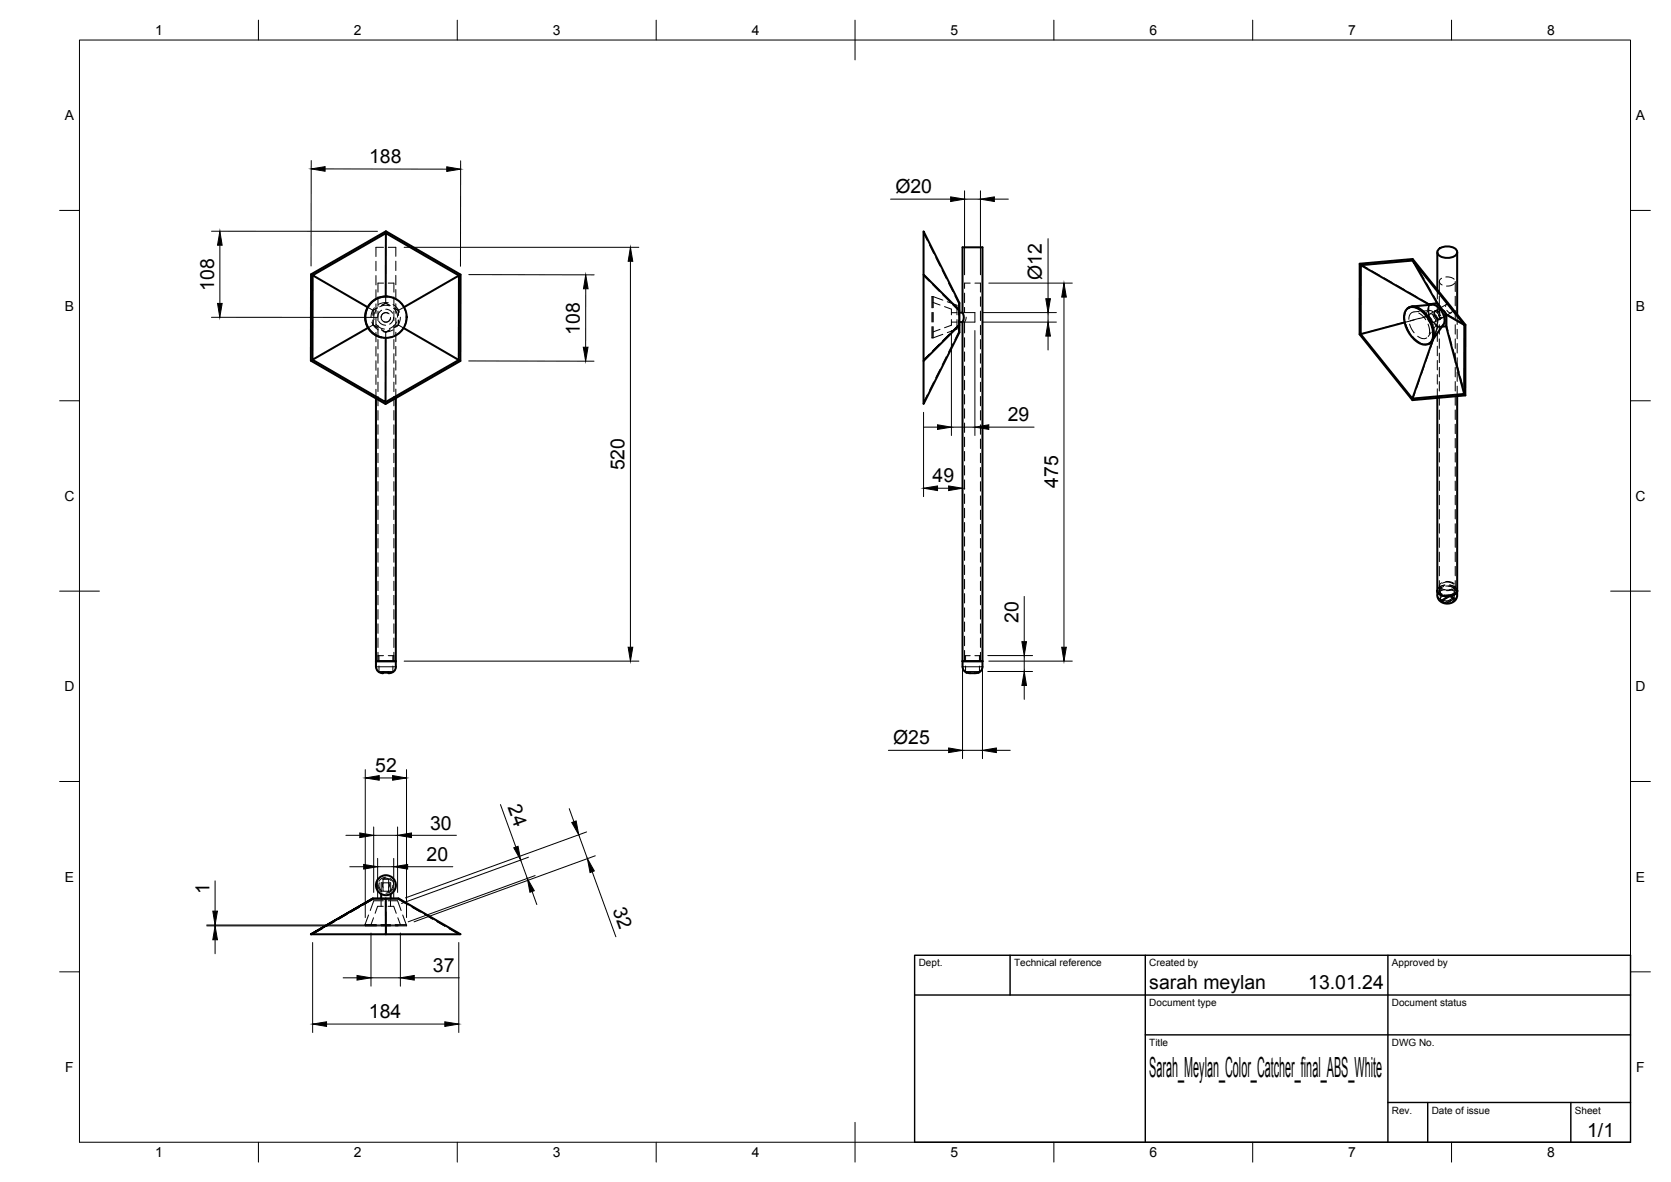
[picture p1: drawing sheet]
<svg xmlns="http://www.w3.org/2000/svg" width="420mm" height="297mm" viewBox="0 0 420 297" stroke-linecap="round" stroke-linejoin="round" font-family="sans-serif">
<!-- layer: Hidden -->
<g fill="none" stroke="#000" stroke-width=".25">
<path d="M97 58.1v.5M232.2 58.6l1 1.9M78.2 68.9l.4 .3M92.4 77.2l1.4 .8M93.8 78v1.2M94.1 77.4l-.6 1.2-.2 1.1M94.5 65.7v2.3M94.5 69.2v2.4M94.5 72.8v2.4M94.5 76.4v2.4M94.5 80v2.3M94.6 78l-.6 1.2v1.2"/>
<path d="M94.9 77.4l-1.1 .6v1.2M94.9 77.4l-1.1 .6M95 74.6v2.4M95 78.2v2.4M95.9 76.8l1.1-.7 1.1 .7M96 78l-.7 .6-.3 1.1M96.4 71.1h-1.4v2.3M96.4 62.2h-1.9v2.3M97 77.7l1 .3 .7 .7M97 74.5v1.7M97 76.2l-1.1 .6M97 76.2l1 .6"/>
<path d="M97.5 74.6l1.2 .2 1.1 .6M97.6 78.7a1.18 1.18 0 0 0-1.8 1.1M97.6 71.1h1.4v2.3M97.6 62.2h1.9v2.2M97.6 76.1h-1.4l-1.1 .4M97.8 78.9a1.2 1.2 0 0 0-1.8 .2 1.2 1.2 0 0 0 .6 1.8 1.2 1.2 0 0 0 1.6-.9M97.9 76.9l-1.2-.2-1.2 .4M98.2 79.8a1.17 1.17 0 0 1-1.8 1M98.8 76.5l1.2 1.1 .4 .9M99 79.7l-.2 .9-.8 .9M99 77.5l.8 1.2 .2 1M99 74.6v2.4"/>
<path d="M99 78.2v2.4M99.1 77.4l1 .6M99.1 77.4l1.1 .6v1.2M99.5 65.6v2.4M99.5 69.2v2.4M99.5 72.8v2.3M99.5 76.3v2.4M99.5 79.9v2.4M100.1 78v1.2M100.7 79.7l-.2 1.1-.7 1.3M100.7 76.1l.9 1.2 .3 .8M101.6 77.2l-1.5 .8"/>
<path d="M102.1 79.3v1.2l-.3 1.1M115.8 69l-.4 .2M232.2 69.2l1.5 1.4-1.5-1.4M232.2 68.9l1.6 1.6M233.7 61.5l1.1 2.2M234.3 78.5v2.4M234.3 77.4v-2.9h.2v2.9M234.5 78.5v2.4M234.5 71.5l1.7 1.7M234.6 78.5v2.4M234.6 71.4l1.7 1.6M234.6 76l1.8 .7"/>
<path d="M235.3 64.7l1.1 2.2M236.9 67.9l1.1 2.1M237.1 75.4l-2.5-.9v2.8M237.2 73.9l1.6 1.7M237.5 77.1l1.7 .6v1.4M238.2 75.8l2.4 .9v2.4M238.5 71.1l1.1 2.1M238.7 75.7l-1.7-1.7 1.7 1.7M239.2 78.6h1.4M239.7 76.4l1.5 1.6M240.1 74.3l.9 1.9v1.8l-1.4-1.4 1.4 1.4v1.2M241 78.6v2.3"/>
<path d="M241 79h.2M242.5 78.6h.1M242.5 78.6h2.6v2.3h-2.6M242.5 73.7v2.4M242.5 77.2v1.4M242.9 79.7l-.4 1.2M243.9 71.1h-1.4v1.4M245.1 71.1h1.4v2.3M246.5 74.6v2.4M246.5 78.2v2.4M341.9 66.3l2 1.1M344.9 68l2.1 1.2"/>
<path d="M348 69.8l2.1 1.2M351.1 71.6l2.1 1.2M353.9 77.6l-.6 1.1v1.6M354.2 73.4l2.1 1.2M354.2 77.3l-.7 .9-.3 1.1M355.2 65.1l1.1 1.9M356.7 78.7l.7 .4 1.1 1.3M356.9 78.3a2.42 2.42 0 0 0-2.2 .5l-.3 .6-.2 .8M356.9 68l1.2 2.1M356.9 80l-2.3 .6M357.3 75.2l2 1.1M358.7 71.1l1.2 2.1"/>
<path d="M359.1 79.1l.5 1.1 .7 .9M359.2 76.7v2.7M359.3 79.4l.7 .9M359.3 79.4l-1.3 .3M359.3 79.4a.57 .57 0 0 1 .4-.6 .57 .57 0 0 1 .7 .4l.3 .3M359.4 78l-1.3 .2M360 76.6l-.7 .4-.3 .9M360.2 78.3a.89 .89 0 0 0-1-.2 .89 .89 0 0 0-.5 .9M360.3 78.9v.1a1.68 1.68 0 0 0 1.1 1.4M360.4 74.2l1.1 1.9M360.5 78.3l-1 .6M360.7 78.2a.89 .89 0 0 1 1.2 .5"/>
<path d="M360.7 78.2a1.4 1.4 0 0 0 .5 1.8M360.8 78.2a1.35 1.35 0 0 0 .6 1.7M360.8 78.2a.89 .89 0 0 1 1.2 .4M360.9 78.1a.86 .86 0 0 1 1.2 .5M360.9 78.1a1.4 1.4 0 0 0 .5 1.8M360.9 78.3a1.74 1.74 0 0 1 1.1 1.5M360.9 78.1l-.1 .1M360.9 78.1l-.2 .1M361 79.1a2.34 2.34 0 0 1 .4 2.1M361.4 72.8v2.3M361.4 76.3v2.4M361.4 79.9v2.3"/>
<path d="M361.5 76.1l-2.2 .2v3.1M361.5 76.1l.8 1M361.6 77.7l-.6 .4M361.9 70.7v2.6M361.9 74.5v2.3M361.9 78v2.4M361.9 77.9l.3 1.5M362.3 79.8a.56 .56 0 0 1-.5 .5 .56 .56 0 0 1-.6-.3M362.3 79.8a.56 .56 0 0 1-.4 .5 .56 .56 0 0 1-.6-.3h-.1M362.4 79.7a.56 .56 0 0 1-.4 .5 .56 .56 0 0 1-.6-.3M362.5 78l-.8-.3-.2 .5M362.5 69.9a.88 .88 0 0 0-.6 .9 .88 .88 0 0 0 .7 .8"/>
<path d="M362.6 77.6l1 1.1v.4l-.3 .4M362.8 79.8l-.6 .4M363 78l.8 1M363.2 79l-.1 .6-.5 .3-.5-.2-.4-.5M363.5 77a.58 .58 0 0 1 .4-.6 .58 .58 0 0 1 .7 .4l.2 .3M363.5 69.6l1.4 .2 .7 .4M363.7 76.5l-1.7 1M363.8 78a.76 .76 0 0 0 .6 .6 .76 .76 0 0 0 .7-.3l.1-.3M363.8 79v3l-2.3 .2M363.8 79l1.8 1M364.9 78.6l-1.7 1M365.7 71.2a2.42 2.42 0 0 1-2 .7"/>
<path d="M365.9 70.7v2.6M365.9 74.5v2.3M365.9 78v2.4M366.4 79.1v2.5M78.6 90.4l-.4 .2M93.5 80.9l.8 1.3 .8 .7M93.8 80.4v1.3l1.1 .6M93.8 81.6l1.1 .7M93.8 81.6l-1.3 .8M93.8 80.4v1.2M94.5 83.5v2.4M94.5 87.1v2.4"/>
<path d="M94.5 90.7v2.4M94.5 94.2v2.4M94.5 97.8v2.3M94.6 81.5l1.2 1 .9 .2M95 81.8v2.3M95 85.3v2.4M95 88.9v2.4M95 92.5v2.4M95 96v2.4M95 99.6v2.4M95.2 80.7l.9 .9 .9 .1M95.9 82.9l1.1 .6 1.1-.6"/>
<path d="M95.9 82.9l1.1 .6M97 83.5v1.4M98 82.9l-1 .6M98.4 84.7l-1.2 .2-1.3-.1M98.8 82.9l-1 .4h-1.5M99 81.8v2.3M99 85.3v2.4M99 88.9v2.4M99 92.5v2.4M99 96v2.4M99 99.6v2.4M99.5 83.5v2.4"/>
<path d="M99.5 87v2.4M99.5 90.6v2.4M99.5 94.2v2.4M99.5 97.8v2.2M99.7 80.9l-.7 1-1.1 .7M100.1 81.6l1.4 .8M100.1 81.6l-1 .7M100.1 80.4v1.2M100.2 80.4v1.3l-1.1 .6M101.2 82.7l-1 1.1-.7 .5M115.4 90.5l.4 .2M233.2 99.2l-1 1.9"/>
<path d="M233.7 89l-1.5 1.5M233.7 89l-1.5 1.4M233.8 89.1l-1.6 1.5M234.3 82.1v2.8h.2v-2.8M234.6 82.1v2.8l2.5-.9M234.8 96l-1.1 2.1M236.2 86.5l-1.7 1.7M236.3 86.6l-1.7 1.7M236.4 92.8l-1.1 2.1M236.4 82.8l-1.8 .6M238 89.6l-1.1 2.1M238.7 84l-1.7 1.6"/>
<path d="M238.7 83.9l-1.7 1.7M238.8 84.1l-1.6 1.6M239.2 80.3v1.4l-1.7 .7M239.2 80.9h1.4M239.6 86.4l-1.1 2.1M240.6 80.3v2.4l-2.4 .9M241 81.6v1.9l-.9 1.9M241 80.9h.2M241 81.6l-1.4 1.5M241 80.4v1.2M241.2 81.7l-1.5 1.5M242.5 80.9v2.8"/>
<path d="M242.5 84.9v2.3M242.5 88.4v2.4M242.5 92v2.4M242.5 95.6v2.4M242.5 99.2v2.3M246.5 81.8v2.3M246.5 85.3v2.4M246.5 88.9v2.4M246.5 92.5v2.4M246.5 96v2.4M246.5 99.6v2.4M343.1 83.7l-1.2 .3"/>
<path d="M346.5 82.8l-2.3 .6M350 81.8l-2.3 .7M353.2 80.5l.7 2.3M353.4 80.9l-2.3 .6M353.5 81.5l1 2.2M354.4 81.5l.5 1.2 .7 .9M354.6 83.8l1.6 1.8M355.2 84.6l1.9 1.5M355.6 80.4l-2.4 .6M355.8 98.7l-.7 1.8M356.5 84.5l1.3 .6 1-.2M356.7 80.1l2.5-.7 2.2 2.8"/>
<path d="M357 95.3l-.8 2.2M357.1 86.2l1.2 .4 1.1-.3M358.1 91.9l-.7 2.3M358.9 80.1l.6 .9 1 .7M359.1 81.5l.3 1.3v1.1M359.3 88.5l-.8 2.3M359.6 80.4a.77 .77 0 0 0 .6 .5 .77 .77 0 0 0 .7-.2l.1-.3M359.9 83.5l-.8 1.1M360.2 85.5l-.2 .2M360.4 84.9a1.88 1.88 0 0 1-2.2 1.6M360.5 85.2l-.8 2.2M360.8 81.2l.7 1"/>
<path d="M361.3 81.4l-.7 1.1M361.4 82.2l-1.1 3.1M361.4 83.4v2.4M361.4 87v2.4M361.4 90.6v2.3M361.4 94.2v2.3M361.4 97.7v2.3M361.5 82.2l-.6 1.9M361.7 80.4l-1 .5M361.9 81.6v2.4M361.9 85.2v2.4M361.9 88.7v2.4"/>
<path d="M361.9 92.3v2.4M361.9 95.9v2.4M361.9 99.5v2.3M362.1 80.2h-.1M362.6 82.1l-1.2 .1M362.9 81.6l-.7 .4-.9-.2M363.8 82l.3 1.2M364.4 84.3l.6 2.3M365.4 87.8l.6 2.3M365.9 81.6v2.4M365.9 85.2v2.4M365.9 88.7v2.4"/>
<path d="M365.9 92.3v2.4M365.9 95.9v2.4M365.9 99.5v2.3M366.3 91.2l.6 2.3M366.4 82.7v2.4M366.4 86.3v2.4M366.4 89.9v2.4M366.4 93.5v2.3M366.4 97v2.5M366.6 80.6l1.9 1M367.2 94.7l.6 2.3M368.1 98.1l.3 1.3"/>
<path d="M95 103.2v2.4M95 106.8v2.3M95 110.3v2.4M95 113.9v2.4M95 117.5v2.4M96.9 101.1v.4M99 103.2v2.4M99 106.8v2.3M99 110.3v2.4M99 113.9v2.4M99 117.5v2.4M242.5 102.7v2.4"/>
<path d="M242.5 106.3v2.4M242.5 109.9v2.4M242.5 113.4v2.4M242.5 117v2.4M246.5 103.2v2.4M246.5 106.8v2.3M246.5 110.3v2.4M246.5 113.9v2.4M246.5 117.5v2.4M361.9 103v2.4M361.9 106.6v2.4M361.9 110.2v2.4"/>
<path d="M361.9 113.8v2.3M361.9 117.3v2.4M365.9 103v2.4M365.9 106.6v2.4M365.9 110.2v2.4M365.9 113.8v2.3M365.9 117.3v2.4M95 121v2.4M95 124.6v2.4M95 128.2v2.4M95 131.8v2.3M95 135.3v2.4"/>
<path d="M95 138.9v2.4M99 121v2.4M99 124.6v2.4M99 128.2v2.4M99 131.8v2.3M99 135.3v2.4M99 138.9v2.4M242.5 120.6v2.4M242.5 124.1v2.4M242.5 127.7v2.4M242.5 131.3v2.4M242.5 134.9v2.4"/>
<path d="M242.5 138.5v2.3M246.5 121v2.4M246.5 124.6v2.4M246.5 128.2v2.4M246.5 131.8v2.3M246.5 135.3v2.4M246.5 138.9v2.4M361.9 120.9v2.4M361.9 124.5v2.4M361.9 128v2.4M361.9 131.6v2.4M361.9 135.2v2.4"/>
<path d="M361.9 138.8v2.3M365.9 120.9v2.4M365.9 124.5v2.4M365.9 128v2.4M365.9 131.6v2.4M365.9 135.2v2.4M365.9 138.8v2.3M95 142.5v2.4M95 146.1v2.3M95 149.6v2.4M95 153.2v2.4M95 156.8v2.4"/>
<path d="M99 142.5v2.4M99 146.1v2.3M99 149.6v2.4M99 153.2v2.4M99 156.8v2.4M242.5 142v2.4M242.5 145.6v2.4M242.5 149.2v2.3M242.5 152.7v2.4M242.5 156.3v2.4M242.5 159.9v2.4M246.5 142.5v2.4"/>
<path d="M246.5 146.1v2.3M246.5 149.6v2.4M246.5 153.2v2.4M246.5 156.8v2.4M361.9 142.3v2.4M361.9 145.9v2.5M362.1 147.3v3.2M362.3 150.9l2.1-1.3-.2 .5-1.4 .8-.5 .1zM362.3 150.9l1 .5v.2l-1-.6M362.4 147.8a2.53 2.53 0 0 0 2.7 .2M362.5 147.6a.88 .88 0 0 0-.6 .9 .88 .88 0 0 0 .7 .8M362.5 146.5a.88 .88 0 0 0-.6 .9 .88 .88 0 0 0 .7 .8"/>
<path d="M362.7 146.6a2.57 2.57 0 0 1 2.7 .2M362.7 149.8a.85 .85 0 0 0-.5 1.1 .85 .85 0 0 0 .9 .6h.6M363 147.4a.98 .98 0 0 0-.9 .5 .98 .98 0 0 0 .1 1.1M363.3 147a1.92 1.92 0 0 0-1.9 1.4M363.5 147.3l1.4 .1 .7 .5M363.5 146.1l1.4 .2 .7 .4M364.1 149.5a1.22 1.22 0 0 1 1.5 1.4l-.5 .3M364.1 147.3a1.65 1.65 0 0 1 1.8 1.1M364.4 149.8l1 .6v-.2l-2.1 1.2M364.4 149.6l1 .6M364.5 147a1.87 1.87 0 0 1 1.9 1.4M365.3 149.2l-1 .3h-1.2"/>
<path d="M365.4 150.4l-.5 .5-1.6 .7M365.7 147.3v3.2M365.7 148.9a2.42 2.42 0 0 1-2 .7M365.7 147.7a2.6 2.6 0 0 1-2 .7M365.9 142.3v2.4M365.9 145.9v2.5M95 164.8h1.4M95 160.3v2.4M95 163.9v2.3M95.3 167.4v1.4h3.5v-1.4M95.3 164.8v1.4M96.3 168.8v.2"/>
<path d="M97.6 164.8h1.4M97.7 168.8v.2M98.8 164.8v1.4M99 160.3v2.4M99 163.9v2.3M242.5 164.8h1.4M242.5 163.5v2.7M242.8 167.4v1.4h3.5v-1.4M242.8 164.8v1.4M243 168.8l.1 .2 .9 .2M245.1 164.8h1.4M246 168.8v.2l-.9 .2"/>
<path d="M246.3 164.8v1.4M246.5 160.3v2.4M246.5 163.9v2.3M81 233.3l-2.4 1.5M81.1 233.3l-2.5 1.5M84.2 231.6l-2.1 1.2M87.2 229.8l-2 1.2M90.3 228l-2 1.2M92.7 229.9l-.9 2.5h2.8M93.8 226l-2.4 1.4M93.9 230.6l-.6 1.8M94.7 232.5h-2.9v.2h2.9"/>
<path d="M95 222.5l.4 1 .6 .7M95.4 221.9a1.73 1.73 0 0 0 .8 2.1M95.8 232.4h2.4M95.8 225.8v.2M95.8 226.4v1.4M95.8 225.8l2.4 .2M95.8 224.1v-2.2h2.4v2.2M95.8 232.7h2.4M95.8 232.5h2.4M96.1 225.8v.2M96.2 220.9a1.73 1.73 0 0 1 2.2 .4M96.3 221h1.4v3h-1.4z"/>
<path d="M96.4 227.8h-1.4l-.7 1.7M96.4 226.4h-2.4l-.9 2.4M96.7 225.8v.2M97 229.1v2.5M97 232.6l-.1 2.2M97 225.8v2.2v-2h-3.2M97 226h3.1l2.5 1.4-2.5-1.4M97 232.8v2M97 220.5l-1.1 .3-.6 .7M97.6 227.8h1.4l.6 1.7M97.6 226.4h2.4l.9 2.4M98 220.7l.8 .8 .2 .9"/>
<path d="M98.2 226.4v1.4M98.8 223.4l-.8 .8-1 .3M98.8 222.5a1.73 1.73 0 0 1-1.5 1.7M99.4 232.5h2.8v.2h-2.8M100 230.6l.7 1.8M100.2 225.8l1.1 .6M101.3 229.9l.9 2.5h-2.8M102.3 227l2.1 1.2M105.4 228.8l2.1 1.2M105.7 229.2l-2.1-1.2 2.1 1.2M106.7 229.8l2.1 1.2M108.5 230.6l2.1 1.2"/>
<path d="M109.8 231.6l2.1 1.2M111.6 232.4l2 1.2M114.7 234.2l1.1 .6M115.4 234.8l-2.5-1.5 2.5 1.5"/>
</g>
<!-- layer: Visible -->
<g fill="none" stroke="#000" stroke-width=".51">
<path d="M97 58.6l-18.4 10.6 13.8 8M78.2 68.9l18.8-10.8 18.8 10.9v21.7l-18.9 10.8-18.7-10.9zM78.6 69.2v21.2l13.9-8M97.4 74.5a5.2 5.2 0 0 0-5.5 4.4 5.2 5.2 0 0 0 4 5.9M101.6 77.2l13.8-8v21.3M115.4 69.2l-18.4-10.6v15.9M232.2 69v21.7M241.2 78l-9-9v-10.9l9 18v7.4l-9 18v-10.8l9-9M241.2 78.6h.8M242 78.6l.3 1-.3 1.3M242 78.6v-16.4h5v105.4M341.9 66.3l13.3-1.2 13.3 16.5-.1 17.8-13.3 1.1-13.2-16.5z"/>
<path d="M342.2 66.6l-.1 17.4 11.1-3M353.6 77.8a2.63 2.63 0 0 1 3.7 .3 7.3 7.3 0 0 1 2.8 7.4 2.17 2.17 0 0 1-3.4 .6 7.8 7.8 0 0 1-3.6-7.1zM353.9 77.6a2.52 2.52 0 0 1 3.3 .1 7.6 7.6 0 0 1 3.2 7.2M354.1 77.4a2.83 2.83 0 0 1 3.7 .8 7.1 7.1 0 0 1 2.4 7.3l-.9 .9M355 77l5.1-.4a3.9 3.9 0 0 1 2.8 5M355.2 65.5l-13 1.1 17 9.9 2.2-.2-6.2-10.8 13 16.2M359.2 76.5v.2M361.4 76.3l2.2 2.7 4.6 2.7v17.3M361.4 63.4v9.4M361.7 62.7a3.4 3.4 0 0 1 4.6 .3 1.57 1.57 0 0 1-1.8 1.8 3 3 0 0 1-3-1.1v-.7zM363.6 79v3M366.4 63.4v15.7"/>
<path d="M97 84.9l-.1 16.2-18.3-10.7M101.5 82.4l13.9 8.1M115.4 90.5l-18.5 10.6M241.2 80.9h.8M242 80.9v86.7M342.1 84l13 16.2 5.2-14.9M361.4 100v48.4M362.9 81.6l-2.7 3.9M363.6 82l4.6 17-13.1 1.2M363.6 82l-1 .1M366.4 99.5v48.9M94.5 100.1v67.5"/>
<path d="M99.5 100v67.6M361.4 148.4a2.21 2.21 0 0 0 2.5 1.5 2.21 2.21 0 0 0 2.5-1.5M361.4 148.4v1.5l.4 .9 .7 .5 1.2 .4 1.3-.2 .9-.6 .5-1.1v-1.4M94.5 166.2h5M94.6 167.6a1.6 1.6 0 0 0 1.5 1.5M99.5 167.6a1.58 1.58 0 0 1-1.8 1.5v-.1h-1.4v.2h-.2M242 166.2h5M247 167.6l-.4 1-.6 .4-.7 .2-2.3-.2-.8-.7-.2-.7M93.8 225.8h6.4l15.6 9h-18.8M95.8 224.6v1.2M97 225.8v9h-18.8l15.6-9-15.6 9M98.2 224.6v1.2"/>
<circle cx="97.1" cy="79.7" r="5.2"/>
<circle cx="97" cy="222.5" r="2.51"/>
</g>
<!-- layer: Visible Narrow -->
<path d="M361.4 149.6a2.21 2.21 0 0 0 2.5 1.4 2.21 2.21 0 0 0 2.5-1.4M94.5 167.6h5M242 167.6h5" fill="none" stroke="#000" stroke-width=".25"/>
<!-- layer: Hidden Narrow -->
<path d="M363.3 148.2a1.92 1.92 0 0 0-1.9 1.4M363.8 150.4l-.8 .4M364.5 148.2a1.87 1.87 0 0 1 1.9 1.4M364.8 150.9l-.4 .4-.4 .1M96.3 221.9l-.2 .5 .2 .6M97.7 221.9a.88 .88 0 0 1 0 1.1" fill="none" stroke="#000" stroke-width=".25"/>
<!-- layer: BORDER -->
<g fill="none" stroke="#000" stroke-width=".25">
<path d="M20 10.1h390v276.9h-390zM65 5.1v5M115 5.1v5M165 5.1v5M215 5.1v10M265 5.1v5M315 5.1v5M365 5.1v5M15 52.9h5M410 52.9h5M15 100.7h5M410 100.7h5"/>
<path d="M15 148.6h10M405 148.6h10M15 196.4h5M410 196.4h5M15 244.2h5M410 244.2h5M65 287v5M115 287v5M165 287v5M215 282.1v9.9M265 287v5M315 287v5"/>
<path d="M365 287v5"/>
</g>
<!-- layer: TITLEBLOCK -->
<path d="M230 240.1h180v46.9h-180zM230 250h180M254 240.1v9.9M288 240.1v46.9M349 240.1v46.9M288 260.1h122M349 277.1h61M359 277.1v9.9M395 277.1v9.9" fill="none" stroke="#000" stroke-width=".36"/>
<!-- layer: FD_Dimensions -->
<g fill="none" stroke="#000" stroke-width=".25">
<path d="M53.2 58.1h41.7M78.3 40.4l-.1 26.5M81.7 42.4l30.6 .1M115.8 40.4v26.5M223.9 50h15.1M242.5 47.9v21.2M242.5 50h4M246.5 47.9v21.2M250 50h3.5M263.5 60v15.1M53.2 79.7l41.7 .1M55.3 61.6v14.6"/>
<path d="M101.6 62.2h59M117.9 69l31.5 .1M147.3 72.6v14.7M158.5 65.7v97M247.2 78.6h18.4M248.6 71.1h21M263.5 78.6v2.3M267.5 74.7v88M117.9 90.7l31.5 .1M239.2 83v26.4M245.1 83.1v26.3M247.2 80.9h18.4"/>
<path d="M263.5 84.5v3.5M232.2 107.3h3.5M232.2 103.6v21.2M239.2 107.3h5.9M248.6 107.3h11.4M235.7 122.7h2.8M242 120.6v2.5M257.5 149.9v11.4M101.6 166.1h59M242 168.3v22.4M247 168.3v22.4M248.4 168.7h11.2"/>
<path d="M248.4 164.7h11.2M248.6 166.1h21M257.5 164.7v4M257.5 172.3v3.5M91.8 193.4v37.2M95.4 195.5h3.3M102.2 193.4v37.2M223.4 188.6h15.1M242 188.6h5M250.5 188.6h3.5M87 209.9h3.5M87.9 217.8h3.5"/>
<path d="M94 207.8v16.5M94 209.9h6M95 215.7v10M95 217.8h4M99 215.7v10M100 207.8v16.5M102.5 217.8h11.4M103.5 209.9h11.3M125.8 202.2l3.9 10.7M130.9 216.1l1.7 4.7M132.9 215.4l-31.9 11.6M143.1 203.2l1.2 3.3"/>
<path d="M145.5 209.8l2.2 6M147.5 209.1l-45.6 16.5M148.9 219.1l6 16.3M149.7 215.1l-45.6 16.6M52 232.7h48.1M52 232.5h48.1M54.1 221.4v7.6M54.1 232.5v.2M54.1 236.2v3.5M78.6 236.9v22.6M93.3 234.5v13.3M100.7 234.5v13.3"/>
<path d="M115.4 236.9v22.6M133.8 224l1.2 3.3M134.6 220l-32 11.7M82.1 257.4h29.7M86.3 245.7h3.5M93.3 245.7h7.4M104.2 245.7h11.3"/>
</g>
<g fill="#000" stroke="#000" stroke-width=".25">
<path d="M78.3 42.4l3.4-.5v1.1zM112.3 41.9l3.5 .6-3.5 .6zM239 49.5l3.5 .5-3.5 .6zM246.5 50l3.5-.5v1.1zM54.7 76.2h1.2l-.6 3.5zM55.3 58.1l.6 3.5h-1.2zM147.3 69.1l.6 3.5h-1.2zM158.5 62.2l.6 3.5h-1.2zM263 75.1h1.1l-.6 3.5zM267.5 71.1l.6 3.6h-1.1zM146.7 87.3h1.1l-.5 3.4zM263.5 80.9l.6 3.6h-1.1z"/>
<path d="M235.7 106.8l3.5 .5-3.5 .6zM245.1 107.3l3.5-.5v1.1zM232.2 122.7l3.5-.6v1.2zM238.5 122.1l3.5 .6-3.5 .6zM157.9 162.7h1.2l-.6 3.4zM257.5 168.7l.6 3.6h-1.2zM256.9 161.3h1.2l-.6 3.4zM267 162.7h1.1l-.6 3.4zM91.8 195.5l3.6-.6v1.2zM98.7 194.9l3.5 .6-3.5 .6zM238.5 188l3.5 .6-3.5 .5zM247 188.6l3.5-.6v1.1z"/>
<path d="M90.5 209.3l3.5 .6-3.5 .6zM91.4 217.2l3.6 .6-3.6 .6zM99 217.8l3.5-.6v1.2zM100 209.9l3.5-.6v1.2zM129.2 213l1.1-.3 .6 3.4zM143.8 206.7l1.1-.4 .6 3.5zM147.7 215.8l1.7 3.1-1 .4zM54.1 232.7l.6 3.5h-1.2zM53.5 229h1.2l-.6 3.5zM132.6 220.8l1.7 3-1.1 .4zM78.6 257.4l3.5-.6v1.1zM89.8 245.1l3.5 .6-3.5 .6z"/>
<path d="M100.7 245.7l3.5-.6v1.2zM111.8 256.8l3.6 .6-3.6 .5z"/>
</g>
<text font-size="7" x="289" y="270.6">Sarah_Meylan_Color_Catcher_final_ABS_White</text>
<g font-size="4.9">
<text x="92.8" y="41">188</text>
<text x="225.1" y="48.5">Ø20</text>
<text x="262" y="70.4" transform="rotate(-90 262 70.4)">Ø12</text>
<text x="53.8" y="73.2" transform="rotate(-90 53.8 73.2)">108</text>
<text x="145.8" y="84.1" transform="rotate(-90 145.8 84.1)">108</text>
<text x="253.4" y="105.9">29</text>
<text x="157.1" y="118.2" transform="rotate(-90 157.1 118.2)">520</text>
<text x="234.5" y="121.2">49</text>
<text x="266.1" y="122.7" transform="rotate(-90 266.1 122.7)">475</text>
<text x="256.1" y="156.5" transform="rotate(-90 256.1 156.5)">20</text>
<text x="224.6" y="187">Ø25</text>
<text x="94.3" y="194">52</text>
<text x="127.6" y="202.9" transform="rotate(70 127.6 202.9)">24</text>
<text x="108.2" y="208.5">30</text>
<text x="107.3" y="216.4">20</text>
<text x="52.7" y="224.6" transform="rotate(-90 52.7 224.6)">1</text>
<text x="154" y="228.7" transform="rotate(70 154 228.7)">32</text>
<text x="108.9" y="244.3">37</text>
<text x="289" y="248.5">sarah meylan</text>
<text x="329" y="248.5">13.01.24</text>
<text x="92.8" y="255.9">184</text>
<text x="399.1" y="285.7">1/1</text>
</g>
<g font-size="3.5">
<text x="39" y="8.8">1</text>
<text x="89" y="8.8">2</text>
<text x="139" y="8.8">3</text>
<text x="189" y="8.8">4</text>
<text x="239" y="8.8">5</text>
<text x="289" y="8.8">6</text>
<text x="339" y="8.8">7</text>
<text x="389" y="8.8">8</text>
<text x="16.3" y="30.2">A</text>
<text x="411.3" y="30.2">A</text>
<text x="16.3" y="78">B</text>
<text x="411.3" y="78">B</text>
<text x="16.2" y="125.9">C</text>
<text x="411.2" y="125.9">C</text>
<text x="16.2" y="173.7">D</text>
<text x="411.2" y="173.7">D</text>
<text x="16.3" y="221.6">E</text>
<text x="411.3" y="221.6">E</text>
<text x="16.4" y="269.4">F</text>
<text x="411.4" y="269.4">F</text>
<text x="39" y="290.8">1</text>
<text x="89" y="290.8">2</text>
<text x="139" y="290.8">3</text>
<text x="189" y="290.8">4</text>
<text x="239" y="290.8">5</text>
<text x="289" y="290.8">6</text>
<text x="339" y="290.8">7</text>
<text x="389" y="290.8">8</text>
</g>
<g font-size="2.5">
<text x="231" y="242.9">Dept.</text>
<text x="255" y="242.9">Technical reference</text>
<text x="289" y="242.9">Created by</text>
<text x="350" y="242.9">Approved by</text>
<text x="289" y="252.8">Document type</text>
<text x="350" y="252.8">Document status</text>
<text x="289" y="262.9">Title</text>
<text x="350" y="262.9">DWG No.</text>
<text x="350" y="279.9">Rev.</text>
<text x="360" y="279.9">Date of issue</text>
<text x="396" y="279.9">Sheet</text>
</g>
</svg>
